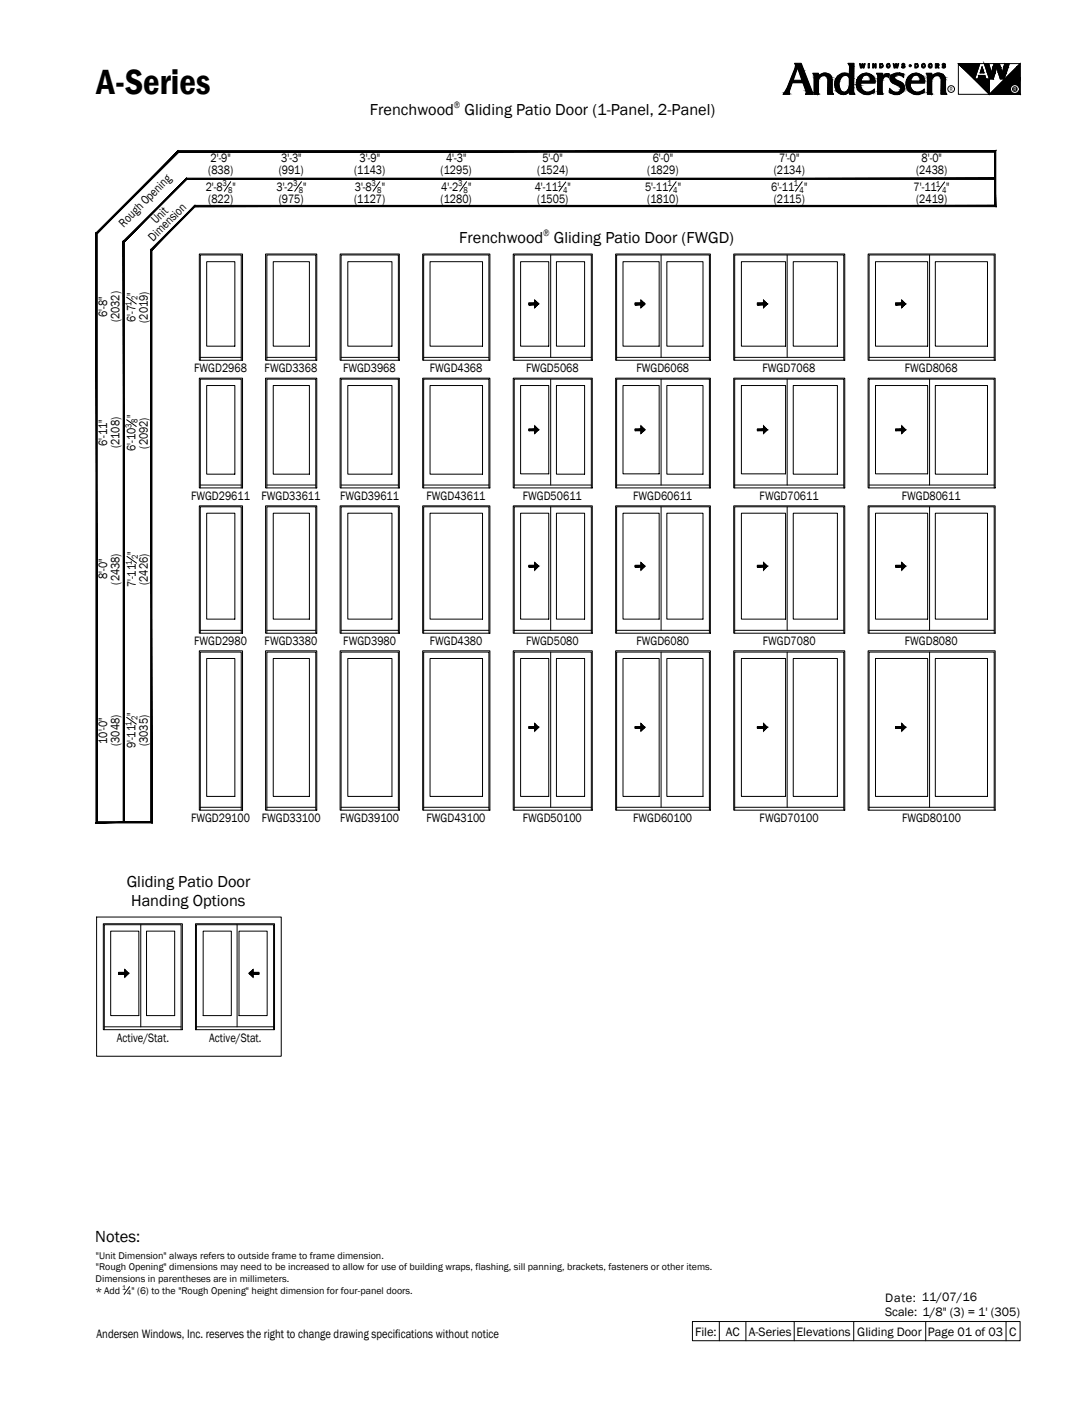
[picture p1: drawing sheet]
<svg xmlns="http://www.w3.org/2000/svg" width="216mm" height="279mm" viewBox="0 0 216 279" stroke-linecap="round" stroke-linejoin="round" font-family="sans-serif">
<!-- layer: A-ANNO-TEXT -->
<g fill="#000" stroke="#000" stroke-width=".2">
<path d="M163.5 14.7h.4zM166.9 18.6h.9zM166.9 18.6l.5 .1zM175 15.5h.1zM176 14.7h.3zM178.2 14.6l.1 .1zM181.7 18.6h.6zM181.7 18.6l.2 .1zM183.1 18.1l.2-.1zM186 14.7h.4zM193.3 15.7h3v3zM202.4 12.6v.7h-.6z"/>
<path d="M156.1 18l.4 .3v-.3zM156.1 18l.4 .3h-.6z"/>
<path d="M155.9 18.3l.6 .1v-.1zM155.9 18.3l.6 .1h-.7z"/>
<path d="M155.8 18.4l.7 .2v-.2zM155.8 18.4l.7 .2h-.8z"/>
<path d="M156.1 17.9h.5zM156.1 17.9l.4 .1z"/>
<path d="M156.3 17.4l.3 .5 .1-.5zM156.3 17.4l.3 .5h-.5z"/>
<path d="M156.8 16.3l-.1 1.1 .4-1.1zM156.8 16.3l-.1 1.1h-.4z"/>
<path d="M157.9 13.6l-.7 2.5 .8-2.5zM157.9 13.6l-.7 2.5h-.3z"/>
<path d="M157.9 13.3l.1 .3 .1-.3zM157.9 13.3l.1 .3h-.1z"/>
<path d="M158 12.9l.1 .4 .1-.4zM158 12.9l.1 .4h-.2z"/>
<path d="M158 12.8l.2 .1 .1-.1zM158 12.8l.2 .1h-.2z"/>
<path d="M158 12.7l.9 .1zM158 12.7l.9 .1z"/>
<path d="M158.3 12.8l.7 .1-.1-.1zM158.3 12.8l.7 .1h-.6z"/>
<path d="M158.4 12.9l.9 .7-.3-.7zM158.4 12.9l.9 .7h-.8z"/>
<path d="M158.5 13.6l.8 .3v-.3zM158.5 13.6l.8 .3h-.7z"/>
<path d="M158.6 13.9l1.6 2.2-.9-2.2zM158.6 13.9l1.6 2.2h-.8z"/>
<path d="M156.9 16.1l3.4 .2-.1-.2zM156.9 16.1l3.4 .2h-3.5z"/>
<path d="M159.4 16.3l1.6 1.8-.7-1.8zM159.4 16.3l1.6 1.8h-.9z"/>
<path d="M160.1 18.1l1 .2-.1-.2zM160.1 18.1l1 .2h-1z"/>
<path d="M160.1 18.3l1.1 .2-.1-.2zM160.1 18.3l1.1 .2h-1.1z"/>
<path d="M160.1 18.5l1.1 .1v-.1zM160.1 18.5l1.1 .1h-1.1z"/>
<path d="M161.6 14.7l.6 .1v-.1zM161.6 14.7l.6 .1h-.6z"/>
<path d="M161.6 14.8l.6 .3v-.3zM161.6 14.8l.6 .3h-.5z"/>
<path d="M161.7 15.1l.5 .3v-.3zM161.7 15.1l.5 .3h-.5z"/>
<path d="M161.7 18.4l.6 .2-.1-.2zM161.7 18.4l.6 .2h-.6z"/>
<path d="M161.7 16.1l.5 2.3 .1-2.3zM161.7 16.1l.5 2.3h-.5z"/>
<path d="M161.7 15.6l.6 .5 .1-.5zM161.7 15.6l.6 .5h-.6z"/>
<path d="M161.7 15.4l.7 .2 .2-.2zM161.7 15.4l.7 .2h-.7z"/>
<path d="M162.4 15.2l.2 .2v-.2zM162.2 15.4l.2-.2 .2 .2z"/>
<path d="M162.7 15l-.1 .2 .4-.2zM162.4 15.2l.3-.2-.1 .2z"/>
<path d="M163.2 14.7h1zM163.2 14.7h1z"/>
<path d="M162.8 14.9h.5zM162.8 14.9h.6z"/>
<path d="M162.8 14.9h.5zM162.8 14.9l.2 .1z"/>
<path d="M162.9 14.8h.5zM162.9 14.8l.5 .1z"/>
<path d="M163.5 14.7h.7zM163.2 14.7h1z"/>
<path d="M163.2 14.7l1.3 .1zM162.9 14.8l.3-.1 1.3 .1z"/>
<path d="M162.9 14.8h1.7zM162.9 14.8h1.7z"/>
<path d="M163.4 14.8l1.2 .1zM163.4 14.8l1.2 .1z"/>
<path d="M163.6 14.9h1zM163.6 14.9h1z"/>
<path d="M163.8 14.9l.9 .1-.1-.1zM163.8 14.9l.9 .1z"/>
<path d="M164 15l.8 .1zM164 15l.8 .1z"/>
<path d="M164.1 15.1l.8 .2-.1-.2zM164.1 15.1l.8 .2h-.7z"/>
<path d="M164.2 15.3l.8 .1-.1-.1zM164.2 15.3l.8 .1h-.7z"/>
<path d="M164.3 15.4l.7 .1v-.1zM164.3 15.4l.7 .1h-.7z"/>
<path d="M164.3 15.5l.7 .3v-.3zM164.3 15.5l.7 .3h-.6z"/>
<path d="M164.4 15.8l.6 .1zM164.4 15.8l.6 .1z"/>
<path d="M164.4 15.9l.6 2.1v-2.1zM164.4 15.9l.6 2.1h-.6z"/>
<path d="M164.4 18l.7 .5-.1-.5zM164.4 18l.7 .5h-.7z"/>
<path d="M164.4 18.5l.8 .1-.1-.1zM164.4 18.5l.8 .1h-.8z"/>
<path d="M165.7 16.7l.7 .1v-.1zM165.7 16.7l.7 .1h-.7z"/>
<path d="M165.7 16.8l.8 .6-.1-.6zM165.7 16.8l.8 .6h-.6z"/>
<path d="M165.9 15.9l.6 .3v-.3zM165.9 15.9l.6 .3h-.7z"/>
<path d="M165.8 16.2l.6 .5 .1-.5zM165.8 16.2l.6 .5h-.7z"/>
<path d="M165.9 17.4h.6zM165.9 17.4h.6z"/>
<path d="M165.9 17.4l.8 .6-.2-.6zM165.9 17.4l.8 .6h-.6z"/>
<path d="M166 15.7l.5 .2 .2-.2zM166 15.7l.5 .2h-.6z"/>
<path d="M166.1 18l.7 .1-.1-.1zM166.1 18l.7 .1h-.5z"/>
<path d="M166.3 18.1l.8 .2-.3-.2zM166.3 18.1l.8 .2h-.6z"/>
<path d="M166.3 15.2h.6zM166.3 15.2h.6z"/>
<path d="M166.3 15.2l.4 .5 .2-.5zM166.3 15.2l.4 .5h-.7z"/>
<path d="M166.5 18.3l.6 .1zM166.5 18.3l.6 .1z"/>
<path d="M166.6 18.4l.8 .1zM166.6 18.4l.8 .1z"/>
<path d="M166.7 14.9h.6zM166.7 14.9h.7z"/>
<path d="M166.7 14.9l.2 .3 .4-.3zM166.3 15.2l.4-.3 .2 .3z"/>
<path d="M166.7 18.5h.8zM166.7 18.5h.8z"/>
<path d="M166.9 14.8h.9zM166.7 14.9h.7z"/>
<path d="M166.9 18.5l.9 .1zM166.9 18.5l.9 .1z"/>
<path d="M167.6 14.6l.4 .1zM167.1 14.7h.9z"/>
<path d="M167.1 14.7h1zM167.1 14.7h1z"/>
<path d="M166.7 18.5h1.3zM166.7 18.5h1.1z"/>
<path d="M167.6 18.5h.4zM167.5 18.5h.5z"/>
<path d="M167.1 14.7l1.2 .1-.2-.1zM166.9 14.8l.2-.1 1.2 .1z"/>
<path d="M167.8 18.4h.3zM167.6 18.5h.4z"/>
<path d="M168 18.3l.1 .1 .1-.1zM168 18.3l.1 .1h-.3z"/>
<path d="M167.8 14.8l.7 .1zM167.8 14.8l.7 .1z"/>
<path d="M168.1 18.1l.1 .2 .1-.2zM168 18.3l.1-.2 .1 .2z"/>
<path d="M168.3 14.9l.3 .1zM168.3 14.9l.3 .1z"/>
<path d="M168.5 17.7l-.2 .4zM168.5 17.7l-.4 .4z"/>
<path d="M168.7 15h.6zM168.7 15h.6z"/>
<path d="M168.4 15h.3zM168.4 15h.3z"/>
<path d="M168.6 17.4h.1zM168.6 17.4h.2z"/>
<path d="M168.6 17.4v.3l.1-.3zM168.6 17.4l-.1 .3z"/>
<path d="M168.8 17.4h.5zM168.8 17.4h.5z"/>
<path d="M168.6 15.5l.7 1.6v-1.6zM168.6 15.5l.7 1.6h-.7z"/>
<path d="M168.6 17.1l.7 .3v-.3zM168.6 17.1l.7 .3h-.7z"/>
<path d="M168.8 17.4l.5 .7v-.7zM168.8 17.4l.5 .7h-.6z"/>
<path d="M168.7 18.1l.6 .4v-.4zM168.7 18.1l.6 .4h-.6z"/>
<path d="M168.6 12.7l.7 .1zM168.6 12.7l.7 .1z"/>
<path d="M168.6 12.8l.7 .4v-.4zM168.6 12.8l.7 .4h-.6z"/>
<path d="M168.7 13.2l.6 1.8v-1.8zM168.7 13.2l.6 1.8h-.6z"/>
<path d="M168.4 15l.9 .2v-.2zM168.4 15l.9 .2h-.8z"/>
<path d="M168.5 15.2l.8 .3v-.3zM168.5 15.2l.8 .3h-.7z"/>
<path d="M168.7 18.5l.7 .1-.1-.1zM168.7 18.5l.7 .1h-.7z"/>
<path d="M170 16.3h3.5zM170 16.3h3.5z"/>
<path d="M170 16.9l.7 .4-.1-.4zM170 16.9l.7 .4h-.6z"/>
<path d="M170.6 18.1h.6zM170.6 18.1h.6z"/>
<path d="M170 16.4l.7 .4v-.4zM170 16.4l.7 .4h-.7z"/>
<path d="M170 16.8l.6 .1 .1-.1zM170 16.8l.6 .1h-.6z"/>
<path d="M170.2 15.9l.4 .3 .1-.3zM170.2 15.9l.4 .3h-.6z"/>
<path d="M170.1 17.3h.6zM170.1 17.3h.6z"/>
<path d="M170.2 17.3l.7 .4-.2-.4zM170.2 17.3l.7 .4h-.6z"/>
<path d="M170.4 15.5l.3 .4 .2-.4zM170.4 15.5l.3 .4h-.5z"/>
<path d="M170.3 17.7l.6 .1zM170.3 17.7l.6 .1z"/>
<path d="M170.4 17.8l.8 .3-.3-.3zM170.4 17.8l.8 .3h-.6z"/>
<path d="M170.4 15.4l.5 .1 .1-.1zM170.4 15.4l.5 .1h-.5z"/>
<path d="M170.7 15l.3 .4 .2-.4zM170.7 15l.3 .4h-.6z"/>
<path d="M170.6 18.1l1 .2-.4-.2zM170.6 18.1l1 .2h-.7z"/>
<path d="M170.9 15h.4zM170.7 15h.5z"/>
<path d="M171.1 14.8l.2 .2 .2-.2zM170.9 15l.2-.2 .2 .2z"/>
<path d="M170.9 18.3h.9zM170.9 18.3h.9z"/>
<path d="M171 18.3l1 .1zM171 18.3l1 .1z"/>
<path d="M171.3 14.7l.2 .1 .5-.1zM171.3 14.7l.2 .1h-.4z"/>
<path d="M171.8 18.6l.2 .1zM171.8 18.6h.7z"/>
<path d="M171.9 14.7h.5zM171.4 14.7h1z"/>
<path d="M171.4 14.7h1zM171.3 14.7h1.1z"/>
<path d="M171.3 14.7h1.2zM171.3 14.7h1.2z"/>
<path d="M172.4 18.4h.6zM172.4 18.4h.6z"/>
<path d="M171.1 18.4h1.3zM171.1 18.4h1.3z"/>
<path d="M172 14.7l.6 .1zM172 14.7l.6 .1z"/>
<path d="M172.3 14.8l.5 .1zM172.3 14.8l.5 .1z"/>
<path d="M171.4 18.5h1.2zM171.4 18.5l1.1 .1z"/>
<path d="M172.5 14.9l.5 .1zM172.5 14.9l.5 .1z"/>
<path d="M172.8 16.1h.7zM172.8 16.1h.7z"/>
<path d="M171.3 18.5h1.6zM171.3 18.5h1.3z"/>
<path d="M172.6 15l.6 .2-.2-.2zM172.6 15l.6 .2h-.5z"/>
<path d="M171.1 18.4h1.9zM171.1 18.4l1.8 .1z"/>
<path d="M172.7 15.2l.6 .2-.1-.2zM172.7 15.2l.6 .2h-.5z"/>
<path d="M172.8 18.3h.4zM172.4 18.4h.6z"/>
<path d="M172.8 15.4l.6 .2-.1-.2zM172.8 15.4l.6 .2h-.6z"/>
<path d="M173.3 18.1v.2zM172.9 18.3l.4-.2v.2z"/>
<path d="M172.9 18.3h.4zM172.8 18.3h.4z"/>
<path d="M172.8 15.6l.7 .3-.1-.3zM172.8 15.6l.7 .3h-.6z"/>
<path d="M172.9 15.9l.6 .2v-.2zM172.9 15.9l.6 .2h-.7z"/>
<path d="M172.8 16.1l.7 .1v-.1zM172.8 16.1l.7 .1h-.8z"/>
<path d="M172.7 16.2h.8zM172.5 16.2h1z"/>
<path d="M170 16.2l3.5 .1zM170 16.2l3.5 .1z"/>
<path d="M170 16.3l3.5 .1zM170 16.3l3.5 .1z"/>
<path d="M174.2 14.7l.7 .1zM174.2 14.7l.7 .1z"/>
<path d="M174.2 14.8l.7 .4v-.4zM174.2 14.8l.7 .4h-.5z"/>
<path d="M174.4 15.2l.5 .4v-.4zM174.4 15.2l.5 .4h-.6z"/>
<path d="M174.3 16.2l.6 2v-2zM174.3 16.2l.6 2h-.6z"/>
<path d="M174.3 18.2l.7 .3-.1-.3zM174.3 18.2l.7 .3h-.8z"/>
<path d="M174.3 15.9l.6 .3 .1-.3zM174.3 15.9l.6 .3h-.6z"/>
<path d="M174.2 18.5l.8 .1v-.1zM174.2 18.5l.8 .1h-.8z"/>
<path d="M174.3 15.6l.7 .3 .1-.3zM174.3 15.6l.7 .3h-.7z"/>
<path d="M175.3 15.2l-.2 .3zM175.3 15.2l-.3 .3z"/>
<path d="M175.4 15h.4zM175.4 15h.4z"/>
<path d="M175.4 15.1l-.1 .1 .3-.1zM175.4 15.1l-.1 .1z"/>
<path d="M175.4 15h.4zM175.4 15l.2 .1z"/>
<path d="M176.1 14.7h.2zM176 14.7h.3zM175.9 14.7h.4z"/>
<path d="M175.4 15h.9zM175.4 15h.9z"/>
<path d="M175.8 15h.5zM175.8 15h.5z"/>
<path d="M175.9 15l.4 .1zM175.9 15l.4 .1z"/>
<path d="M176.1 15.1l.2 .1zM176.1 15.1l.2 .1z"/>
<path d="M175.9 14.7h.4zM175.9 14.7h.4z"/>
<path d="M175.9 14.7l.4 .1v-.1zM175.6 14.8l.3-.1 .4 .1z"/>
<path d="M175.6 14.8l.7 .2v-.2zM175.4 15l.2-.2 .7 .2z"/>
<path d="M176.6 17.9l.2 .1zM176.6 17.9l.2 .1h-.2z"/>
<path d="M176.6 18l.6 .3zM176.6 18l.6 .3h-.6z"/>
<path d="M176.6 18.3h.7zM176.6 18.3h.7z"/>
<path d="M176.6 18.3l.9 .1zM176.6 18.3l.9 .1z"/>
<path d="M176.8 15.2l.5 .2v-.2zM176.8 15.2l.5 .2h-.5zM176.8 15.4h.5zM176.8 15.4h.5z"/>
<path d="M176.8 15.4l.6 .1-.1-.1zM176.8 15.4l.6 .1h-.7z"/>
<path d="M176.8 15.2h.6zM176.8 15.2h.5z"/>
<path d="M176.7 15.5l.7 .1zM176.7 15.5l.7 .1z"/>
<path d="M176.7 15.6l.8 .1-.1-.1zM176.7 15.6l.8 .1h-.7z"/>
<path d="M177 15h.5zM176.9 15h.6z"/>
<path d="M176.9 15l.5 .2 .1-.2zM176.9 15l.5 .2h-.6z"/>
<path d="M176.8 15.7l.8 .2-.1-.2zM176.8 15.7l.8 .2h-.8z"/>
<path d="M177 14.9l.5 .1 .1-.1zM177 14.9l.5 .1h-.5z"/>
<path d="M177.1 14.9h.6zM177 14.9h.6z"/>
<path d="M176.8 15.9h.9zM176.8 15.9h.9z"/>
<path d="M176.8 15.9l1.1 .1-.2-.1zM176.8 15.9l1.1 .1h-1.1z"/>
<path d="M176.8 18.4h.9zM176.8 18.4h.9z"/>
<path d="M176.8 18.4l1.1 .1zM176.8 18.4l1.1 .1z"/>
<path d="M177.2 14.8h.6zM177.1 14.9h.6z"/>
<path d="M176.8 16l1.3 .1-.2-.1zM176.8 16l1.3 .1h-1.2z"/>
<path d="M177.3 14.8h.6zM177.2 14.8h.6z"/>
<path d="M176.9 16.1l1.5 .1-.3-.1zM176.9 16.1l1.5 .1h-1.4z"/>
<path d="M177.4 14.8h.8zM177.3 14.8h.6z"/>
<path d="M177.7 18.7h.5zM177.7 18.7h.4zM177.7 18.7h.4z"/>
<path d="M177.5 18.6h.7zM177.5 18.6l.7 .1z"/>
<path d="M178.1 14.7h.4zM177.9 14.7h.6z"/>
<path d="M177 16.2h1.5zM177 16.2h1.5z"/>
<path d="M177.1 16.2l1.6 .2-.2-.2zM177.1 16.2l1.6 .2h-1.5z"/>
<path d="M177.2 18.5l1.3 .1zM177.2 18.5l1.3 .1z"/>
<path d="M177.3 18.6h1.2zM177.3 18.6h.9z"/>
<path d="M177.9 14.7h.7zM177.9 14.7h.7z"/>
<path d="M177.9 14.7h1zM177.5 14.7h1.4zM177.5 14.7h1.4zM177.5 14.7h1.4z"/>
<path d="M177.2 16.4h1.5zM177.2 16.4h1.5z"/>
<path d="M177 18.5h1.7zM177 18.5h1.5z"/>
<path d="M177.3 16.4l1.6 .2-.2-.2zM177.3 16.4l1.6 .2h-1.4z"/>
<path d="M178.2 18.4l.5 .1zM178.2 18.4l.5 .1z"/>
<path d="M178.2 18.5h.5zM177.9 18.5h.8z"/>
<path d="M178.4 18.3h.4zM178.2 18.4h.5z"/>
<path d="M177.5 14.7l1.6 .1zM177.4 14.8h1.7z"/>
<path d="M177.5 16.6l1.6 .1-.2-.1zM177.5 16.6l1.6 .1z"/>
<path d="M178.6 18.2l.2 .1 .2-.1zM178.4 18.3l.2-.1 .2 .1z"/>
<path d="M178.2 14.8h1zM178.2 14.8h1z"/>
<path d="M177.9 16.7l1.3 .1-.1-.1zM177.9 16.7l1.3 .1h-1.1z"/>
<path d="M178.7 18.1l.3 .1 .1-.1zM178.6 18.2l.1-.1 .3 .1zM178.6 18.2h.4zM178.6 18.2h.4z"/>
<path d="M178.4 14.8h.8zM178.4 14.8h.8z"/>
<path d="M178.5 14.8l.7 .1v-.1zM178.5 14.8l.7 .1z"/>
<path d="M178.8 14.9l.4 .1zM178.8 14.9l.4 .1z"/>
<path d="M179.1 15l.1 .1zM179.1 15l.1 .1z"/>
<path d="M178.1 16.8l1.2 .1-.1-.1zM178.1 16.8l1.2 .1z"/>
<path d="M178.8 17.9l.4 .1v-.1zM178.8 17.9l.4 .1h-.4z"/>
<path d="M178.8 18h.4zM178.8 18l.3 .1z"/>
<path d="M178.4 16.9l.9 .1zM178.4 16.9l.9 .1z"/>
<path d="M178.6 17l.7 .1v-.1zM178.6 17l.7 .1h-.6z"/>
<path d="M178.7 17.1l.6 .1zM178.7 17.1l.6 .1z"/>
<path d="M178.7 17.2l.6 .1v-.1zM178.7 17.2l.6 .1h-.5z"/>
<path d="M178.8 17.3l.5 .1v-.1zM178.8 17.3l.5 .1h-.4z"/>
<path d="M178.9 17.4l.4 .1zM178.9 17.4l.4 .1z"/>
<path d="M178.9 17.5l.4 .2v-.2zM178.9 17.5l.4 .2h-.4z"/>
<path d="M178.9 17.7l.4 .1zM178.9 17.7l.4 .1z"/>
<path d="M178.9 17.8l.3 .1 .1-.1zM178.9 17.8l.3 .1h-.4z"/>
<path d="M180 16.3h3.4zM180 16.3h3.4z"/>
<path d="M180 16.4l.5 .4v-.4zM180 16.4l.5 .4h-.6z"/>
<path d="M179.9 16.8l.6 .1v-.1zM179.9 16.8l.6 .1h-.5z"/>
<path d="M180 16.9l.6 .4-.1-.4zM180 16.9l.6 .4h-.6z"/>
<path d="M180.5 18.1h.6zM180.5 18.1h.6z"/>
<path d="M180 17.3h.6zM180 17.3h.6z"/>
<path d="M180 17.3l.8 .4-.2-.4zM180 17.3l.8 .4h-.6z"/>
<path d="M180.1 15.9l.4 .3 .2-.3zM180.1 15.9l.4 .3h-.5z"/>
<path d="M180.2 15.5l.5 .4v-.4zM180.2 15.5l.5 .4h-.6z"/>
<path d="M180.2 17.7l.6 .1zM180.2 17.7l.6 .1z"/>
<path d="M180.2 17.8l.9 .3-.3-.3zM180.2 17.8l.9 .3h-.6z"/>
<path d="M180.3 15.4l.4 .1 .1-.1zM180.3 15.4l.4 .1h-.5z"/>
<path d="M180.6 15l.2 .4 .2-.4zM180.6 15l.2 .4h-.5z"/>
<path d="M180.5 18.1l.9 .2-.3-.2zM180.5 18.1l.9 .2h-.6z"/>
<path d="M181.2 14.7h1.1zM181.2 14.7h1.1z"/>
<path d="M180.7 15h.5zM180.6 15h.4z"/>
<path d="M181 14.8l.2 .2 .2-.2zM180.7 15l.3-.2 .2 .2z"/>
<path d="M180.8 18.3h.9zM180.8 18.3h.9z"/>
<path d="M180.9 18.3l1 .1zM180.9 18.3l1 .1z"/>
<path d="M181.7 14.7h.6zM181.2 14.7h1.1z"/>
<path d="M181.2 14.7l.2 .1 .5-.1zM181 14.8l.2-.1 .2 .1z"/>
<path d="M181 18.4h1.2zM181 18.4h1.2z"/>
<path d="M181.2 14.7h1.2zM181.2 14.7h1.2z"/>
<path d="M181.9 14.7l.6 .1-.1-.1zM181.9 14.7l.6 .1z"/>
<path d="M182.2 14.8l.5 .1zM182.2 14.8l.5 .1z"/>
<path d="M181.3 18.5h1.3zM181.3 18.5l1 .1z"/>
<path d="M182.3 14.9l.6 .1zM182.3 14.9l.6 .1z"/>
<path d="M182.7 16.1h.7zM182.7 16.1h.7z"/>
<path d="M181.2 18.5h1.6zM181.2 18.5h1.4z"/>
<path d="M182.5 15l.6 .2-.2-.2zM182.5 15l.6 .2h-.5z"/>
<path d="M182.3 18.4h.6zM182.2 18.4h.7z"/>
<path d="M181 18.4h1.9zM181 18.4l1.8 .1z"/>
<path d="M182.6 15.2l.6 .2-.1-.2zM182.6 15.2l.6 .2h-.5z"/>
<path d="M182.7 18.3h.4zM182.3 18.4h.6z"/>
<path d="M182.7 15.4l.6 .2-.1-.2zM182.7 15.4l.6 .2h-.6z"/>
<path d="M182.7 15.6l.6 .3v-.3zM182.7 15.6l.6 .3h-.5z"/>
<path d="M183.1 18.1l.2 .2v-.2zM182.8 18.3l.3-.2 .2 .2z"/>
<path d="M182.8 18.3h.5zM182.7 18.3h.4z"/>
<path d="M182.8 15.9l.6 .2-.1-.2zM182.8 15.9l.6 .2h-.7z"/>
<path d="M182.7 16.1l.7 .1v-.1zM182.6 16.2l.1-.1 .7 .1z"/>
<path d="M182.6 16.2h.8zM182.3 16.2h1.1z"/>
<path d="M180 16.2l3.4 .1zM180 16.2l3.4 .1z"/>
<path d="M180 16.3l3.4 .1zM180 16.3l3.4 .1z"/>
<path d="M184.1 15.1l.6 .3v-.3zM184.1 15.1l.6 .3h-.6z"/>
<path d="M184.1 14.7l.7 .1v-.1zM184.1 14.7l.7 .1h-.7z"/>
<path d="M184.1 14.8l.6 .3 .1-.3zM184.1 14.8l.6 .3h-.6z"/>
<path d="M184.1 16.1l.7 2.3v-2.3zM184.1 16.1l.7 2.3h-.7z"/>
<path d="M184.1 18.4l.7 .2v-.2zM184.1 18.4l.7 .2h-.7z"/>
<path d="M184.1 15.6l.7 .5v-.5zM184.1 15.6l.7 .5h-.7z"/>
<path d="M184.1 15.4l.7 .2 .2-.2zM184.1 15.4l.7 .2h-.7z"/>
<path d="M184.9 15.2l.1 .2 .1-.2zM184.7 15.4l.2-.2 .1 .2z"/>
<path d="M185.2 15l-.1 .2 .4-.2zM184.9 15.2l.3-.2-.1 .2z"/>
<path d="M185.7 14.7h1zM185.7 14.7h1z"/>
<path d="M185.3 14.9h.5zM185.3 14.9l.2 .1z"/>
<path d="M185.3 14.9h.6zM185.3 14.9h.5z"/>
<path d="M185.3 14.8h.6zM185.3 14.8l.6 .1z"/>
<path d="M186 14.7h.7zM185.7 14.7h1z"/>
<path d="M185.7 14.7l1.3 .1-.3-.1zM185.4 14.8l.3-.1 1.3 .1z"/>
<path d="M185.4 14.8h1.7zM185.3 14.8h1.8z"/>
<path d="M185.9 14.8l1.2 .1zM185.9 14.8l1.2 .1z"/>
<path d="M186 14.9h1.1zM186 14.9h1.1z"/>
<path d="M186.3 14.9l.9 .1-.1-.1zM186.3 14.9l.9 .1z"/>
<path d="M186.5 15l.8 .1zM186.5 15l.8 .1z"/>
<path d="M186.6 15.1l.8 .2-.1-.2zM186.6 15.1l.8 .2h-.7z"/>
<path d="M186.7 15.3l.7 .1v-.1zM186.7 15.3l.7 .1h-.6z"/>
<path d="M186.8 15.4l.6 .1v-.1zM186.8 15.4l.6 .1h-.6z"/>
<path d="M186.8 15.5l.7 .3-.1-.3zM186.8 15.5l.7 .3h-.6z"/>
<path d="M186.9 15.8l.6 .1zM186.9 15.8l.6 .1z"/>
<path d="M186.9 15.9l.6 2.1v-2.1zM186.9 15.9l.6 2.1h-.6z"/>
<path d="M186.9 18l.7 .5-.1-.5zM186.9 18l.7 .5h-.7z"/>
<path d="M186.9 18.5l.7 .1v-.1zM186.9 18.5l.7 .1h-.7z"/>
<path d="M190.2 12.6l3.2 3.1 1-3.1zM190.2 12.6l3.2 3.1z"/>
<path d="M194.9 13.3l.4 1.2zM194.9 13.3l.4 1.2h-.8z"/>
<path d="M194.3 15l1.3 .7-.2-.7zM194.3 15l1.3 .7h-1.6z"/>
<path d="M195.3 12.6l1.4 1.9-.5-1.9zM195.3 12.6l1.4 1.9h-.7z"/>
<path d="M196 14.5l1.1 1.2 .4-1.2zM196 14.5l1.1 1.2h-.8z"/>
<path d="M197 13.3l.5 1.2 .3-1.2zM197 13.3l.5 1.2h-.8z"/>
<path d="M197.3 12.6l1.3 .7-.3-.7zM197.3 12.6l1.3 .7h-1.6z"/>
<path d="M197.8 13.3l1.1 1.2-.3-1.2zM197.8 13.3l1.1 1.2h-.8z"/>
<path d="M198.1 14.5l1.2 1.2 .4-1.2zM198.1 14.5l1.2 1.2h-.8z"/>
<path d="M199.2 13.3l.5 1.2 .4-1.2zM199.2 13.3l.5 1.2h-.8z"/>
<path d="M199.4 12.6l.7 .7 .2-.7zM199.4 12.6l.7 .7h-.9z"/>
<path d="M201.8 13.3l.6 2.4v-2.4zM199.4 15.7l2.4-2.4 .6 2.4z"/>
<path d="M199.4 15.7l3 3v-3zM199.4 15.7l3 3h-6.1z"/>
<path d="M37.1 35.6h160.4v-.2zM37 35.4h160.5l-160.4 .2zM37 35.4l-12.3 12.6 12.4-12.4zM24.4 47.9l12.6-12.5-12.3 12.6zM24.4 47.9l.3 115.3v-115.2zM24.4 47.9l.3 115.3h-.3z"/>
<path d="M29.9 49.5v113.6l.3 .2zM29.9 49.5l.3 .1v113.7zM29.9 49.5l.3 .1 8.5-8.8zM38.7 40.8v.2l-8.5 8.6zM38.7 40.8v.2l158.7-.2zM38.7 41l158.7-.2 .2 .2zM197.4 30.2v10.6l.2 .2zM197.6 29.9v11.1l-.2-10.8zM35.5 30.2h161.9l.2-.3zM35.4 29.9h162.2l-162.1 .3zM35.4 29.9l-16.1 16.4 16.2-16.1zM35.4 29.9l-16.1 16.4-.3-.1zM19 46.2l.3 116.9v-116.8zM19 46.2l.3 116.9-.3 .2zM19 163.3l10.9-.2h-10.6zM19 163.3l10.9-.2 .3 .2z"/>
</g>
<g fill="none" stroke="#000" stroke-width=".2">
<path d="M157.7 12.6h1.3l2.4 6.1h-1.6l.1-.6-.6-1.7h-2.1l-.5 1.5v.8h-1.3l.8-1.3 1.5-3.8 .2-.7zM157.9 12.7h1l2.4 6h-1.4l.1-.6-.6-1.7h-2.2l-.6 1.5v.8h-1.1l.8-1.3 1.5-3.8zM157.9 12.7h1l2.3 5.9h-1.1v-.5l-.7-1.8h-2.3l-.5 1.6-.1 .7h-.8l.6-1.2 1.6-3.8zM158.3 13.4l.8 2.5h-1.7zM158.3 13.1l1 3h-2zM158.3 12.8l1.1 3.3h-2.2zM161.3 14.5h1.1v.5a1.53 1.53 0 0 1 1.7-.5 1.53 1.53 0 0 1 1.1 1.4v2.1l.2 .7h-1.2l.1-2.9a.93 .93 0 0 0-1.1-.8 .93 .93 0 0 0-.8 1.1v2.4l.2 .2h-1.1v-3.6zM161.4 14.6h1l-.1 .6 .5-.4a1.4 1.4 0 0 1 1.5-.1 1.4 1.4 0 0 1 .8 1.2v2.1l.2 .7h-1v-2.9a.99 .99 0 0 0-1.1-.9 .99 .99 0 0 0-.8 1.2v2.6h-.8v-3.6zM161.6 14.7h.6v.7a1.54 1.54 0 0 1 2.8 .1l.2 3.1h-.8v-2.8a1.06 1.06 0 0 0-1.2-1 1.06 1.06 0 0 0-.9 1.3v2.5h-.6zM166.9 15.2a1.02 1.02 0 0 1 1.7 .3v1.6a1.31 1.31 0 0 1-1.5 1.3 2.32 2.32 0 0 1-.2-3.2zM166.9 15.3a.94 .94 0 0 1 1.7 .2v1.6a1.52 1.52 0 0 1-1.1 1.3 1.41 1.41 0 0 1-1.1-1.7l.2-.8zM167 15.4a.87 .87 0 0 1 1.4-.1 2.56 2.56 0 0 1-.6 2.9h-.6a2.01 2.01 0 0 1-.2-2.8z"/>
<path d="M168.3 12.6h1.2l-.1 5.5 .3 .6h-1.1v-.7a1.51 1.51 0 0 1-1.6 .8 1.51 1.51 0 0 1-1.3-1.4 2.04 2.04 0 0 1 .5-2.3 2.04 2.04 0 0 1 2.3-.3l.1-1.6zM168.4 12.7h1l-.1 5.4 .2 .6h-.9v-1.1l-.3 .7a1.5 1.5 0 0 1-2.5-.9 2.02 2.02 0 0 1 .3-2.1 2.02 2.02 0 0 1 2-.6l.5 .2v-1.7zM168.6 12.7h.7v5.4l.1 .5h-.7l.1-1.2-.6 .9a1.46 1.46 0 0 1-2.3-.9 1.96 1.96 0 0 1 2.2-2.7l.6 .3v-1.8zM170.3 15.3a1.84 1.84 0 0 1 2.2-.7 1.84 1.84 0 0 1 1.2 1.9h-2.9a1.51 1.51 0 0 0 .9 1.7 1.51 1.51 0 0 0 1.8-.6v.7a2.22 2.22 0 0 1-3-.1 2.22 2.22 0 0 1-.2-2.9zM170.4 15.3a1.77 1.77 0 0 1 2-.7 1.77 1.77 0 0 1 1.2 1.8h-2.9a1.58 1.58 0 0 0 .9 1.8 1.58 1.58 0 0 0 1.9-.4l-.1 .5a2.15 2.15 0 0 1-2.8-.2 2.15 2.15 0 0 1-.2-2.8zM170.4 15.4a1.7 1.7 0 0 1 2-.7 1.7 1.7 0 0 1 1.1 1.7h-2.8a1.64 1.64 0 0 0 .7 1.8 1.64 1.64 0 0 0 1.9-.2v.3a2.09 2.09 0 0 1-2.7-.2 2.09 2.09 0 0 1-.2-2.7zM170.6 12.6h.1l.2 .6 .2-.6h.2l.1 .6 .1-.6h.2l-.3 .9h-.1l-.2-.6-.1 .6h-.3zM170.6 12.6l.3 .9 .2-.9 .3 .9 .2-.9M171.2 15.1a.89 .89 0 0 1 1.2-.2 .89 .89 0 0 1 .2 1.2l-1.9 .1zM171.2 15a.96 .96 0 0 1 1.3-.1 .96 .96 0 0 1 .2 1.3h-2.1zM171.3 15.2a.84 .84 0 0 1 1-.2 .84 .84 0 0 1 .3 1.1h-1.7zM172.3 12.6h.2v.9h-.2z"/>
<path d="M172.4 12.6v.9M173.2 12.6h.2l.3 .5v-.5h.2v.9h-.2l-.4-.6v.6h-.1zM173.8 12.6v.9l-.5-.9v.9M173.9 14.5h1.2v.7a1.04 1.04 0 0 1 1.4-.5l-.1 .8-.3-.3a.87 .87 0 0 0-1 1v1.9l.2 .6h-1.2l.1-3.5zM174 14.6h1v.8a1.22 1.22 0 0 1 1.4-.7l-.1 .6a.87 .87 0 0 0-1 0 .87 .87 0 0 0-.3 .9v1.9l.1 .6h-.9v-3.5zM174.2 14.7h.7v.9a1.38 1.38 0 0 1 1.2-.9h.2v.5a.94 .94 0 0 0-1 .1 .94 .94 0 0 0-.4 .9l.1 2.4h-.8l.2-3.4zM174.6 12.6h.3a.44 .44 0 0 1 .4 .5 .44 .44 0 0 1-.4 .4h-.3zM174.6 12.7a.45 .45 0 0 1 .6 .4l-.2 .3h-.4zM174.7 12.7a.29 .29 0 0 1 .4 .3 .29 .29 0 0 1-.4 .3zM176 12.8a.33 .33 0 0 1 .5 0 .33 .33 0 0 1-.1 .5 .33 .33 0 0 1-.4-.2zM176 12.7a.42 .42 0 0 1 .6 .1 .42 .42 0 0 1-.1 .6 .42 .42 0 0 1-.6-.2zM176.1 12.7a.29 .29 0 0 1 .3 .3 .29 .29 0 0 1-.3 .3z"/>
<path d="M176.8 15a2.45 2.45 0 0 1 2.6-.3l-.1 .7a1.06 1.06 0 0 0-1.8 0l.2 .3 .8 .4a1.37 1.37 0 0 1 1 1.7 1.37 1.37 0 0 1-1.6 1h-.4l-1-.4v-.9a1.35 1.35 0 0 0 2.1 .5l.1-.6-.7-.5a1.83 1.83 0 0 1-1.4-1.2zM176.8 15a2.52 2.52 0 0 1 2.5-.3v.5a1.2 1.2 0 0 0-1.8 0 .52 .52 0 0 0 .4 .7l.5 .3a1.3 1.3 0 0 1 1 1.5 1.3 1.3 0 0 1-1.5 1h-.4l-.9-.4v-.6a1.4 1.4 0 0 0 2.1 .3v-.6a1.94 1.94 0 0 0-1.5-.9 .96 .96 0 0 1-.4-1.5zM176.9 15a2.51 2.51 0 0 1 2.3-.2v.3a1.28 1.28 0 0 0-1.8 .1 .62 .62 0 0 0 .5 .8l.5 .2a1.24 1.24 0 0 1 .9 1.5 1.24 1.24 0 0 1-1.4 1l-.4-.1a.68 .68 0 0 1-.9-.7 1.29 1.29 0 0 0 2.2 0l.1-.4a.92 .92 0 0 0-.8-.7 2.3 2.3 0 0 1-1.3-.9l-.1-.4zM177.2 12.6h.2l.1 .6 .2-.6h.2l.1 .6 .2-.6h.2l-.3 .9h-.2l-.1-.6-.1 .6h-.3zM177.3 12.6l.2 .9 .3-.9 .2 .9 .3-.9M178.9 12.7a.34 .34 0 0 1 .4-.1 .34 .34 0 0 1 .3 .2l-.5-.1 .1 .2a.35 .35 0 0 1 .3 .5 .35 .35 0 0 1-.6 0v-.1l.2-.1 .3 .1-.1-.2-.4-.2zM179.5 12.8a.24 .24 0 0 0-.2-.1 .24 .24 0 0 0-.2 .2l.4 .2v.2l-.4 .1-.1-.1M180.2 15.3a1.81 1.81 0 0 1 2.1-.7 1.81 1.81 0 0 1 1.2 1.9h-2.8a1.45 1.45 0 0 0 .6 1.6 1.45 1.45 0 0 0 1.8-.1l.3-.4v.7a2.21 2.21 0 0 1-3-.1 2.21 2.21 0 0 1-.2-2.9zM180.3 15.3a1.74 1.74 0 0 1 2-.7 1.74 1.74 0 0 1 1.1 1.8h-2.7a1.55 1.55 0 0 0 .7 1.8 1.55 1.55 0 0 0 1.9-.4v.5a2.15 2.15 0 0 1-2.8-.2 2.15 2.15 0 0 1-.2-2.8zM180.3 15.4a1.65 1.65 0 0 1 2-.8 1.65 1.65 0 0 1 1.1 1.8h-2.9a1.67 1.67 0 0 0 .8 1.8 1.67 1.67 0 0 0 2-.2v.3a2.09 2.09 0 0 1-2.8-.2 2.09 2.09 0 0 1-.2-2.7zM181 15a1.04 1.04 0 0 1 1.3-.1 1.04 1.04 0 0 1 .4 1.2l-.4 .1h-1.8zM181.1 15.1a.9 .9 0 0 1 1.2-.1 .9 .9 0 0 1 .3 1.1l-1.9 .1 .1-.7z"/>
<path d="M181.2 15.2a.81 .81 0 0 1 1-.2 .81 .81 0 0 1 .3 1.1h-1.8zM181.5 12.6h.4a.45 .45 0 0 1 .3 .5 .45 .45 0 0 1-.3 .4h-.4zM181.6 12.7a.45 .45 0 0 1 .6 .4l-.2 .3h-.4zM181.7 12.7a.29 .29 0 0 1 .3 .3 .29 .29 0 0 1-.3 .3zM182.9 12.8a.42 .42 0 0 1 .6 0 .42 .42 0 0 1 0 .6 .42 .42 0 0 1-.6-.1zM183.1 12.7a.29 .29 0 0 1 .3 .3 .29 .29 0 0 1-.3 .3zM183.8 14.5h1.1v.5a1.53 1.53 0 0 1 1.7-.5 1.53 1.53 0 0 1 1 1.4v2.1l.3 .7h-1.2v-2.9a.93 .93 0 0 0-1-.8 .93 .93 0 0 0-.8 1.1v2.4l.1 .2h-1v-3.6zM184 14.6h.8v.6a1.49 1.49 0 0 1 1.7-.7 1.49 1.49 0 0 1 1.1 1.4v2.1l.2 .7h-1v-2.9a.99 .99 0 0 0-1.1-.9 .99 .99 0 0 0-.9 1.2l.1 2.6h-.8v-3.6zM184.1 14.7h.7l-.1 .7a1.54 1.54 0 0 1 2.7 .1l.2 3.1h-.7v-2.8a1.06 1.06 0 0 0-1.2-1 1.06 1.06 0 0 0-.9 1.3v2.5h-.7zM184.3 12.7a.44 .44 0 0 1 .7 .3 .44 .44 0 0 1-.5 .5l-.3-.3zM184.4 12.7a.33 .33 0 0 1 .4 .1 .33 .33 0 0 1 0 .5 .33 .33 0 0 1-.5 0zM184.5 12.7a.29 .29 0 0 1 .3 .3 .29 .29 0 0 1-.3 .3z"/>
<path d="M185.6 12.6l.7 .1 .1 .2-.2 .2 .2 .4h-.3l-.1-.4h-.1v.4h-.3zM185.7 13.1h.3l.2-.4h-.5v.8M185.9 12.7h.1l.1 .2-.2 .1zM186 13.1l.2 .4M187 12.7a.37 .37 0 0 1 .6 .1l-.4-.1v.2a.34 .34 0 0 1 .4 .2 .34 .34 0 0 1-.3 .4 .34 .34 0 0 1-.4-.2h.5v-.1l-.4-.2zM187.5 12.8l-.1-.1-.3 .1v.2l.4 .1a.26 .26 0 0 1-.2 .3 .26 .26 0 0 1-.3-.1M190.2 12.6l6.1 6.1 6.1-6.1v6.1h-12.2zM190.2 12.6h12.2M194.4 12.6l-1 3.1h.6l.3-.7h1.1l.2 .7h.7M194.9 13.3l.4 1.2h-.8zM195.3 12.6l1 3.1M196.2 12.6l.5 1.9 .6-1.9"/>
<path d="M196.3 15.7v3M198.3 12.6l.6 1.9 .5-1.9M200.3 12.6l-1 3.1h-.8l-.7-2.4-.7 2.4h-.8M45.8 36.1l-1.3 1.9M59.8 36.1l-1.3 1.9M75.4 36.1l-1.4 1.9M92.6 36.1l-1.4 1.9M112.3 36.1l-1.4 1.9M134.2 36.1l-1.4 1.9M159.2 36.1l-1.3 1.9M187.4 36.1l-1.3 1.9M25.1 59l1.9 1.3"/>
<path d="M25.1 83.3l1.9 1.3M25.2 110.4l1.9 1.3M25.1 142.4l1.9 1.3M19.2 182h36.6v27.6h-36.6zM25.7 255.3l-1.1 1.5M137.4 262.2h65v3.9h-65zM142.7 262.2v3.9M148 262.2v3.9M157.6 262.2v3.9M169.4 262.2v3.9M183.7 262.2v3.9M199.6 262.2v3.9"/>
<circle cx="180.6" cy="13" r=".22"/>
<circle cx="180.6" cy="13" r=".1"/>
<circle cx="183.2" cy="13.1" r=".35"/>
<circle cx="188.7" cy="17.7" r=".67"/>
</g>
<circle cx="201.4" cy="17.7" r=".67" fill="none" stroke="#fafafa" stroke-width=".2"/>
<!-- layer: A-ELEV-GLAZ-SIGHTLINES -->
<g fill="none" stroke="#000" stroke-width=".2">
<path d="M39.6 50.4h8.5v21.1h-8.5zM41 51.9h5.6v16.8h-5.6zM52.7 50.4h10.2v21.1h-10.2zM54.2 51.9h7.2v16.8h-7.2zM67.5 50.4h11.7v21.1h-11.7zM69 51.9h8.8v16.8h-8.8zM83.9 50.4h13.3v21.1h-13.3zM85.3 51.9h10.5v16.8h-10.5zM101.8 50.4h15.7v21.1h-15.7zM103.3 51.9h5.6v16.8h-5.6zM109.3 50.6v20.3M110.4 51.9h5.6v16.8h-5.6z"/>
<path d="M122.2 50.4h18.8v21.1h-18.8zM123.6 51.9h7.2v16.8h-7.2zM131.2 50.6v20.3M132.3 51.9h7.2v16.8h-7.2zM145.6 50.4h22v21.1h-22zM147.1 51.9h8.8v16.8h-8.8zM156.2 50.6v20.3M157.4 51.9h8.8v16.8h-8.8zM172.3 50.4h25.2v21.1h-25.2zM173.7 51.9h10.4v16.8h-10.4zM184.5 50.6v20.3M185.6 51.9h10.4v16.8h-10.4z"/>
<path d="M39.6 75h8.5v21.8h-8.5zM39.7 71.5v-20.9h8.2v20.9M39.7 70.9h8.2M41 76.5h5.6v17.6h-5.6zM52.7 75h10.2v21.8h-10.2zM53 71.5v-20.9h9.7v20.9M53 70.9h9.7M54.2 76.5h7.2v17.6h-7.2zM67.5 75h11.7v21.8h-11.7zM67.7 71.5v-20.9h11.4v20.9M67.7 70.9h11.4M69 76.5h8.8v17.6h-8.8z"/>
<path d="M83.9 75h13.3v21.8h-13.3zM84.1 71.5v-20.9h12.9v20.9M84.1 70.9h12.9M85.3 76.5h10.5v17.6h-10.5zM101.8 75h15.7v21.8h-15.7zM102 71.5v-20.9h15.3v20.9M102 70.9h15.3M103.3 76.5h5.6v17.5h-5.6zM109.3 75.2v21.1M110.4 76.5h5.6v17.6h-5.6zM122.2 75h18.8v21.8h-18.8zM122.4 71.5v-20.9h18.4v20.9"/>
<path d="M122.4 70.9h18.4M123.6 76.5h7.2v17.5h-7.2zM131.2 75.2v21.1M132.3 76.5h7.2v17.6h-7.2zM145.6 75h22v21.8h-22zM145.8 71.5v-20.9h21.6v20.9M145.8 70.9h21.6M147.1 76.5h8.8v17.5h-8.8zM156.2 75.2v21.1M157.4 76.5h8.8v17.6h-8.8zM172.3 75h25.2v21.8h-25.2zM172.5 71.5v-20.9h24.8v20.9"/>
<path d="M172.5 70.9h24.8M173.7 76.5h10.4v17.5h-10.4zM184.5 75.2v21.1M185.6 76.5h10.4v17.6h-10.4zM39.7 96.8v-21.6h8.2v21.6M39.7 96.3h8.2M53 96.8v-21.6h9.7v21.6M53 96.3h9.7M67.7 96.8v-21.6h11.4v21.6M67.7 96.3h11.4M84.1 96.8v-21.6h12.9v21.6M84.1 96.3h12.9"/>
<path d="M102 96.8v-21.6h15.3v21.6M102 96.3h15.3M122.4 96.8v-21.6h18.4v21.6M122.4 96.3h18.4M145.8 96.8v-21.6h21.6v21.6M145.8 96.3h21.6M172.5 96.8v-21.6h24.8v21.6M172.5 96.3h24.8M39.6 100.4h8.5v25.3h-8.5zM41 101.8h5.6v21.1h-5.6zM52.7 100.4h10.2v25.3h-10.2zM54.2 101.8h7.2v21.1h-7.2z"/>
<path d="M67.5 100.4h11.7v25.3h-11.7zM69 101.8h8.8v21.1h-8.8zM83.9 100.4h13.3v25.3h-13.3zM85.3 101.8h10.5v21.1h-10.5zM101.8 100.4h15.7v25.3h-15.7zM103.3 101.8h5.6v21.1h-5.6zM109.3 100.6v24.5M110.4 101.8h5.6v21.1h-5.6zM122.2 100.4h18.8v25.3h-18.8zM123.6 101.8h7.2v21.1h-7.2zM131.2 100.6v24.5M132.3 101.8h7.2v21.1h-7.2z"/>
<path d="M145.6 100.4h22v25.3h-22zM147.1 101.8h8.8v21.1h-8.8zM156.2 100.6v24.5M157.4 101.8h8.8v21.1h-8.8zM172.3 100.4h25.2v25.3h-25.2zM173.7 101.8h10.4v21.1h-10.4zM184.5 100.6v24.5M185.6 101.8h10.4v21.1h-10.4zM39.6 129.1h8.5v31.7h-8.5zM39.7 125.7v-25.1h8.2v25.1M39.7 125.1h8.2M41 130.7h5.6v27.3h-5.6z"/>
<path d="M52.7 129.1h10.2v31.7h-10.2zM53 125.7v-25.1h9.7v25.1M53 125.1h9.7M54.2 130.7h7.2v27.3h-7.2zM67.5 129.1h11.7v31.7h-11.7zM67.7 125.7v-25.1h11.4v25.1M67.7 125.1h11.4M69 130.7h8.8v27.3h-8.8zM83.9 129.1h13.3v31.7h-13.3zM84.1 125.7v-25.1h12.9v25.1M84.1 125.1h12.9M85.3 130.7h10.5v27.3h-10.5z"/>
<path d="M101.8 129.1h15.7v31.7h-15.7zM102 125.7v-25.1h15.3v25.1M102 125.1h15.3M103.3 130.7h5.6v27.3h-5.6zM109.3 129.4v30.8M110.4 130.7h5.6v27.3h-5.6zM122.2 129.1h18.8v31.7h-18.8zM122.4 125.7v-25.1h18.4v25.1M122.4 125.1h18.4M123.6 130.7h7.2v27.3h-7.2zM131.2 129.4v30.8M132.3 130.7h7.2v27.3h-7.2z"/>
<path d="M145.6 129.1h22v31.7h-22zM145.8 125.7v-25.1h21.6v25.1M145.8 125.1h21.6M147.1 130.7h8.8v27.3h-8.8zM156.2 129.4v30.8M157.4 130.7h8.8v27.3h-8.8zM172.3 129.1h25.2v31.7h-25.2zM172.5 125.7v-25.1h24.8v25.1M172.5 125.1h24.8M173.7 130.7h10.4v27.3h-10.4zM184.5 129.4v30.8M185.6 130.7h10.4v27.3h-10.4z"/>
<path d="M39.7 160.8v-31.4h8.2v31.4M39.7 160.2h8.2M53 160.8v-31.4h9.7v31.4M53 160.2h9.7M67.7 160.8v-31.4h11.4v31.4M67.7 160.2h11.4M84.1 160.8v-31.4h12.9v31.4M84.1 160.2h12.9M102 160.8v-31.4h15.3v31.4M102 160.2h15.3M122.4 160.8v-31.4h18.4v31.4M122.4 160.2h18.4"/>
<path d="M145.8 160.8v-31.4h21.6v31.4M145.8 160.2h21.6M172.5 160.8v-31.4h24.8v31.4M172.5 160.2h24.8M20.5 183.3h15.7v21h-15.7zM22 184.8h5.6v16.7h-5.6zM27.9 183.5v20.3M29.1 184.8h5.6v16.7h-5.6zM38.8 183.3h15.7v21h-15.7zM40.3 184.8h5.6v16.7h-5.6zM47 183.5v20.3M47.4 184.8h5.6v16.7h-5.6z"/>
<path d="M20.7 204.3v-20.8h15.2v20.8M20.7 203.8h15.2M39 204.3v-20.8h15.3v20.8M39 203.8h15.3"/>
</g>
<!-- layer: A-ELEV-GLAZ-OPERATION -->
<g fill="#000" stroke="#000" stroke-width=".2">
<path d="M106.1 60.5h.6l-.6 .6zM106.1 59.5l.6 .6h-.6zM127.2 60.5h.6l-.6 .6zM127.2 59.5l.6 .6h-.6zM151.5 60.5h.6l-.6 .6zM151.5 59.5l.6 .6h-.6zM178.9 60.5h.6l-.6 .6zM178.9 59.5l.6 .6h-.6zM106.1 85.5h.6l-.6 .5zM106.1 84.5l.6 .6h-.6zM127.2 85.5h.6l-.6 .5zM127.2 84.5l.6 .6h-.6z"/>
<path d="M151.5 85.5h.6l-.6 .5zM151.5 84.5l.6 .6h-.6zM178.9 85.5h.6l-.6 .5zM178.9 84.5l.6 .6h-.6zM106.1 112.5h.6l-.6 .6zM106.1 111.6l.6 .6h-.6zM127.2 112.5h.6l-.6 .6zM127.2 111.6l.6 .6h-.6zM151.5 112.5h.6l-.6 .6zM151.5 111.6l.6 .6h-.6zM178.9 112.5h.6l-.6 .6zM178.9 111.6l.6 .6h-.6z"/>
<path d="M106.1 144.5h.6l-.6 .6zM106.1 143.6l.6 .6h-.6zM127.2 144.5h.6l-.6 .6zM127.2 143.6l.6 .6h-.6zM151.5 144.5h.6l-.6 .6zM151.5 143.6l.6 .6h-.6zM178.9 144.5h.6l-.6 .6zM178.9 143.6l.6 .6h-.6zM24.8 193.3h.5l-.5 .6zM24.8 192.4l.5 .6h-.5zM49.6 193.3h.6v.6zM49.6 193l.6-.6v.6z"/>
<path d="M105 60.5l1.9-.2-.2 .2zM105 60.3v.2l1.9-.2z"/>
<path d="M105 60.3l1.7-.2 .2 .2zM105 60.1v.2l1.7-.2z"/>
<path d="M126 60.5l1.9-.2-.1 .2zM126 60.3v.2l1.9-.2z"/>
<path d="M126 60.3l1.8-.2 .1 .2zM126 60.1v.2l1.8-.2z"/>
<path d="M150.3 60.5l2-.2-.2 .2zM150.3 60.3v.2l2-.2z"/>
<path d="M150.3 60.3l1.8-.2 .2 .2zM150.3 60.1v.2l1.8-.2z"/>
<path d="M177.7 60.5l2-.2-.2 .2zM177.7 60.3v.2l2-.2z"/>
<path d="M177.7 60.3l1.8-.2 .2 .2zM177.7 60.1v.2l1.8-.2z"/>
<path d="M105 85.5l1.9-.2-.2 .2zM105 85.3v.2l1.9-.2z"/>
<path d="M105 85.3l1.7-.2 .2 .2zM105 85.1v.2l1.7-.2z"/>
<path d="M126 85.5l1.9-.2-.1 .2zM126 85.3v.2l1.9-.2z"/>
<path d="M126 85.3l1.8-.2 .1 .2zM126 85.1v.2l1.8-.2z"/>
<path d="M150.3 85.5l2-.2-.2 .2zM150.3 85.3v.2l2-.2z"/>
<path d="M150.3 85.3l1.8-.2 .2 .2zM150.3 85.1v.2l1.8-.2z"/>
<path d="M177.7 85.5l2-.2-.2 .2zM177.7 85.3v.2l2-.2z"/>
<path d="M177.7 85.3l1.8-.2 .2 .2zM177.7 85.1v.2l1.8-.2z"/>
<path d="M105 112.5l1.9-.1-.2 .1zM105 112.4v.1l1.9-.1z"/>
<path d="M105 112.4l1.7-.2 .2 .2zM105 112.2v.2l1.7-.2z"/>
<path d="M126 112.5l1.9-.1-.1 .1zM126 112.4v.1l1.9-.1z"/>
<path d="M126 112.4l1.8-.2 .1 .2zM126 112.2v.2l1.8-.2z"/>
<path d="M150.3 112.5l2-.1-.2 .1zM150.3 112.4v.1l2-.1z"/>
<path d="M150.3 112.4l1.8-.2 .2 .2zM150.3 112.2v.2l1.8-.2z"/>
<path d="M177.7 112.5l2-.1-.2 .1zM177.7 112.4v.1l2-.1z"/>
<path d="M177.7 112.4l1.8-.2 .2 .2zM177.7 112.2v.2l1.8-.2z"/>
<path d="M105 144.5l1.9-.2-.2 .2zM105 144.3v.2l1.9-.2z"/>
<path d="M105 144.3l1.7-.1 .2 .1zM105 144.2v.1l1.7-.1z"/>
<path d="M126 144.5l1.9-.2-.1 .2zM126 144.3v.2l1.9-.2z"/>
<path d="M126 144.3l1.8-.1 .1 .1zM126 144.2v.1l1.8-.1z"/>
<path d="M150.3 144.5l2-.2-.2 .2zM150.3 144.3v.2l2-.2z"/>
<path d="M150.3 144.3l1.8-.1 .2 .1zM150.3 144.2v.1l1.8-.1z"/>
<path d="M177.7 144.5l2-.2-.2 .2zM177.7 144.3v.2l2-.2z"/>
<path d="M177.7 144.3l1.8-.1 .2 .1zM177.7 144.2v.1l1.8-.1z"/>
<path d="M23.6 193.3l1.9-.1-.2 .1zM23.6 193.2v.1l1.9-.1z"/>
<path d="M23.6 193.2l1.7-.2 .2 .2zM23.6 193v.2l1.7-.2z"/>
<path d="M49.6 193l-.1 .2h1.9zM49.6 193h1.8v.2z"/>
<path d="M49.5 193.2l.1 .1h1.8zM49.5 193.2h1.9v.1z"/>
</g>
<g fill="none" stroke="#000" stroke-width=".2">
<path d="M105 60.1h1.1v-.6l.8 .8-.8 .8v-.6h-1.1zM126 60.1h1.2v-.6l.7 .8-.7 .8v-.6h-1.2zM150.3 60.1h1.2v-.6l.8 .8-.8 .8v-.6h-1.2zM177.7 60.1h1.2v-.6l.8 .8-.8 .8v-.6h-1.2zM105 85.1h1.1v-.6l.8 .8-.8 .7v-.5h-1.1zM126 85.1h1.2v-.6l.7 .8-.7 .7v-.5h-1.2zM150.3 85.1h1.2v-.6l.8 .8-.8 .7v-.5h-1.2zM177.7 85.1h1.2v-.6l.8 .8-.8 .7v-.5h-1.2zM105 112.2h1.1v-.6l.8 .8-.8 .7v-.6h-1.1zM126 112.2h1.2v-.6l.7 .8-.7 .7v-.6h-1.2zM150.3 112.2h1.2v-.6l.8 .8-.8 .7v-.6h-1.2zM177.7 112.2h1.2v-.6l.8 .8-.8 .7v-.6h-1.2z"/>
<path d="M105 144.2h1.1v-.6l.8 .7-.8 .8v-.6h-1.1zM126 144.2h1.2v-.6l.7 .7-.7 .8v-.6h-1.2zM150.3 144.2h1.2v-.6l.8 .7-.8 .8v-.6h-1.2zM177.7 144.2h1.2v-.6l.8 .7-.8 .8v-.6h-1.2zM23.6 193h1.2v-.6l.7 .8-.7 .7v-.6h-1.2zM50.2 192.4v.6h1.2v.3h-1.2v.6l-.7-.7z"/>
</g>
<text font-size="7.1" x="19.2" y="18.7">A-Series</text>
<text font-size="3.3" x="18.9" y="246.4">Notes:</text>
<g font-size="3.2">
<text x="73.4" y="22.8">Frenchwood Gliding Patio Door (1-Panel, 2-Panel)</text>
<text x="91.1" y="48.2">Frenchwood Gliding Patio Door (FWGD)</text>
<text x="25.1" y="175.9">Gliding Patio Door</text>
<text x="26" y="179.8">Handing Options</text>
</g>
<g font-size="2.5">
<text x="41.3" y="34.6">(838)</text>
<text x="41.8" y="32.2">2'-9&quot;</text>
<text x="55.3" y="34.6">(991)</text>
<text x="55.8" y="32.2">3'-3&quot;</text>
<text x="70.3" y="34.6">(1143)</text>
<text x="71.4" y="32.2">3'-9&quot;</text>
<text x="87.4" y="34.6">(1295)</text>
<text x="88.5" y="32.2">4'-3&quot;</text>
<text x="106.6" y="34.6">(1524)</text>
<text x="107.6" y="32.2">5'-0&quot;</text>
<text x="128.5" y="34.6">(1829)</text>
<text x="129.5" y="32.2">6'-0&quot;</text>
<text x="153.5" y="34.6">(2134)</text>
<text x="154.6" y="32.2">7'-0&quot;</text>
<text x="181.8" y="34.6">(2438)</text>
<text x="182.9" y="32.2">8'-0&quot;</text>
<text x="40.8" y="37.8">2'-8</text>
<text x="41.3" y="40.2">(822)</text>
<text x="46.2" y="37.8">&quot;</text>
<text x="54.9" y="37.8">3'-2</text>
<text x="55.3" y="40.2">(975)</text>
<text x="60.2" y="37.8">&quot;</text>
<text x="70.3" y="40.2">(1127)</text>
<text x="70.4" y="37.8">3'-8</text>
<text x="75.7" y="37.8">&quot;</text>
<text x="87.4" y="40.2">(1280)</text>
<text x="87.6" y="37.8">4'-2</text>
<text x="92.9" y="37.8">&quot;</text>
<text x="106.1" y="37.9">4'-11</text>
<text x="106.6" y="40.2">(1505)</text>
<text x="112.6" y="37.9">&quot;</text>
<text x="128" y="37.8">5'-11</text>
<text x="128.5" y="40.2">(1810)</text>
<text x="134.5" y="37.8">&quot;</text>
<text x="153" y="37.8">6'-11</text>
<text x="153.5" y="40.2">(2115)</text>
<text x="159.6" y="37.8">&quot;</text>
<text x="181.3" y="37.9">7'-11</text>
<text x="181.8" y="40.2">(2419)</text>
<text x="187.8" y="37.9">&quot;</text>
<text x="24.6" y="45.2" transform="rotate(-45 24.6 45.2)">Rough Opening</text>
<text x="30.4" y="48" transform="rotate(-45 30.4 48)">Dimension</text>
<text x="31" y="44.5" transform="rotate(-45 31 44.5)">Unit</text>
<text x="26.9" y="58.7" transform="rotate(-90 26.9 58.7)">&quot;</text>
<text x="21.3" y="62.9" transform="rotate(-90 21.3 62.9)">6'-8&quot;</text>
<text x="23.7" y="64" transform="rotate(-90 23.7 64)">(2032)</text>
<text x="26.9" y="63.9" transform="rotate(-90 26.9 63.9)">6'-7</text>
<text x="29.3" y="64.1" transform="rotate(-90 29.3 64.1)">(2019)</text>
<text x="38.5" y="73.8">FWGD2968</text>
<text x="52.5" y="73.8">FWGD3368</text>
<text x="68.1" y="73.8">FWGD3968</text>
<text x="85.3" y="73.8">FWGD4368</text>
<text x="104.4" y="73.8">FWGD5068</text>
<text x="126.3" y="73.8">FWGD6068</text>
<text x="151.3" y="73.8">FWGD7068</text>
<text x="179.6" y="73.8">FWGD8068</text>
<text x="26.9" y="83" transform="rotate(-90 26.9 83)">&quot;</text>
<text x="21.3" y="88.5" transform="rotate(-90 21.3 88.5)">6'-11&quot;</text>
<text x="23.7" y="88.9" transform="rotate(-90 23.7 88.9)">(2108)</text>
<text x="26.9" y="89.5" transform="rotate(-90 26.9 89.5)">6'-10</text>
<text x="29.3" y="89" transform="rotate(-90 29.3 89)">(2092)</text>
<text x="37.9" y="99.2">FWGD29611</text>
<text x="51.9" y="99.2">FWGD33611</text>
<text x="67.5" y="99.2">FWGD39611</text>
<text x="84.6" y="99.2">FWGD43611</text>
<text x="103.8" y="99.2">FWGD50611</text>
<text x="125.7" y="99.2">FWGD60611</text>
<text x="150.7" y="99.2">FWGD70611</text>
<text x="178.9" y="99.2">FWGD80611</text>
<text x="27" y="110.1" transform="rotate(-90 27 110.1)">&quot;</text>
<text x="21.3" y="114.9" transform="rotate(-90 21.3 114.9)">8'-0&quot;</text>
<text x="23.7" y="116" transform="rotate(-90 23.7 116)">(2438)</text>
<text x="27" y="116.6" transform="rotate(-90 27 116.6)">7'-11</text>
<text x="29.3" y="116.1" transform="rotate(-90 29.3 116.1)">(2426)</text>
<text x="38.5" y="128">FWGD2980</text>
<text x="52.5" y="128">FWGD3380</text>
<text x="68.1" y="128">FWGD3980</text>
<text x="85.3" y="128">FWGD4380</text>
<text x="104.4" y="128">FWGD5080</text>
<text x="126.3" y="128">FWGD6080</text>
<text x="151.4" y="128">FWGD7080</text>
<text x="179.6" y="128">FWGD8080</text>
<text x="26.9" y="142.1" transform="rotate(-90 26.9 142.1)">&quot;</text>
<text x="21.3" y="147.6" transform="rotate(-90 21.3 147.6)">10'-0&quot;</text>
<text x="23.7" y="148" transform="rotate(-90 23.7 148)">(3048)</text>
<text x="26.9" y="148.5" transform="rotate(-90 26.9 148.5)">9'-11</text>
<text x="29.3" y="148.1" transform="rotate(-90 29.3 148.1)">(3035)</text>
<text x="37.9" y="163.1">FWGD29100</text>
<text x="51.9" y="163.1">FWGD33100</text>
<text x="67.5" y="163.1">FWGD39100</text>
<text x="84.6" y="163.1">FWGD43100</text>
<text x="103.8" y="163.1">FWGD50100</text>
<text x="125.7" y="163.1">FWGD60100</text>
<text x="150.7" y="163.1">FWGD70100</text>
<text x="179" y="163.1">FWGD80100</text>
<text x="23.2" y="206.7">Active/Stat.</text>
<text x="41.5" y="206.7">Active/Stat.</text>
<text x="18.9" y="257.2">*</text>
<text x="175.6" y="258.3">Date: 11/07/16</text>
<text x="175.6" y="261.1">Scale: 1/8&quot; (3) = 1' (305)</text>
<text x="19.2" y="265.6">Andersen Windows, Inc. reserves the right to change drawing specifications without notice</text>
<text x="137.9" y="265">File:</text>
<text x="144" y="265">AC</text>
<text x="148.6" y="265">A-Series</text>
<text x="158" y="265">Elevations</text>
<text x="170.1" y="265">Gliding Door</text>
<text x="184.1" y="265">Page 01 of 03</text>
<text x="200.3" y="265">C</text>
</g>
<g font-size="2">
<text x="19" y="249.9">&quot;Unit Dimension&quot; always refers to outside frame to frame dimension.</text>
<text x="19" y="254.3">Dimensions in parentheses are in millimeters.</text>
<text x="19" y="252.1">&quot;Rough Opening&quot; dimensions may need to be increased to allow for use of building wraps, flashing, sill panning, brackets, fasteners or other items.</text>
<text x="20.7" y="256.8">Add</text>
<text x="26.1" y="256.8">&quot; (6) to the &quot;Rough Opening&quot; height dimension for four-panel doors.</text>
</g>
<g font-size="1.9">
<text x="90" y="21.4">®</text>
<text x="107.8" y="46.9">®</text>
</g>
<g font-size="1.7">
<text x="44.1" y="37">3</text>
<text x="45.3" y="38.2">8</text>
<text x="58.2" y="37">3</text>
<text x="59.3" y="38.2">8</text>
<text x="73.7" y="37">3</text>
<text x="74.9" y="38.2">8</text>
<text x="90.9" y="37">3</text>
<text x="92" y="38.2">8</text>
<text x="110.6" y="37.1">1</text>
<text x="111.8" y="38.2">4</text>
<text x="132.5" y="37">1</text>
<text x="133.6" y="38.2">4</text>
<text x="157.5" y="37">1</text>
<text x="158.7" y="38.2">4</text>
<text x="185.7" y="37.1">1</text>
<text x="186.9" y="38.2">4</text>
<text x="27.3" y="59.5" transform="rotate(-90 27.3 59.5)">2</text>
<text x="26.1" y="60.6" transform="rotate(-90 26.1 60.6)">1</text>
<text x="27.3" y="83.9" transform="rotate(-90 27.3 83.9)">8</text>
<text x="26.1" y="84.9" transform="rotate(-90 26.1 84.9)">3</text>
<text x="26.2" y="112.1" transform="rotate(-90 26.2 112.1)">1</text>
<text x="27.4" y="111" transform="rotate(-90 27.4 111)">2</text>
<text x="27.3" y="142.9" transform="rotate(-90 27.3 142.9)">2</text>
<text x="26.1" y="144.1" transform="rotate(-90 26.1 144.1)">1</text>
</g>
<g font-size="1.4">
<text x="24.2" y="256.1">1</text>
<text x="25.3" y="257">4</text>
</g>
<text font-size="1.1" x="188.5" y="18.1">R</text>
<text font-size="1.1" fill="#fafafa" x="201.1" y="18.1">R</text>
</svg>
